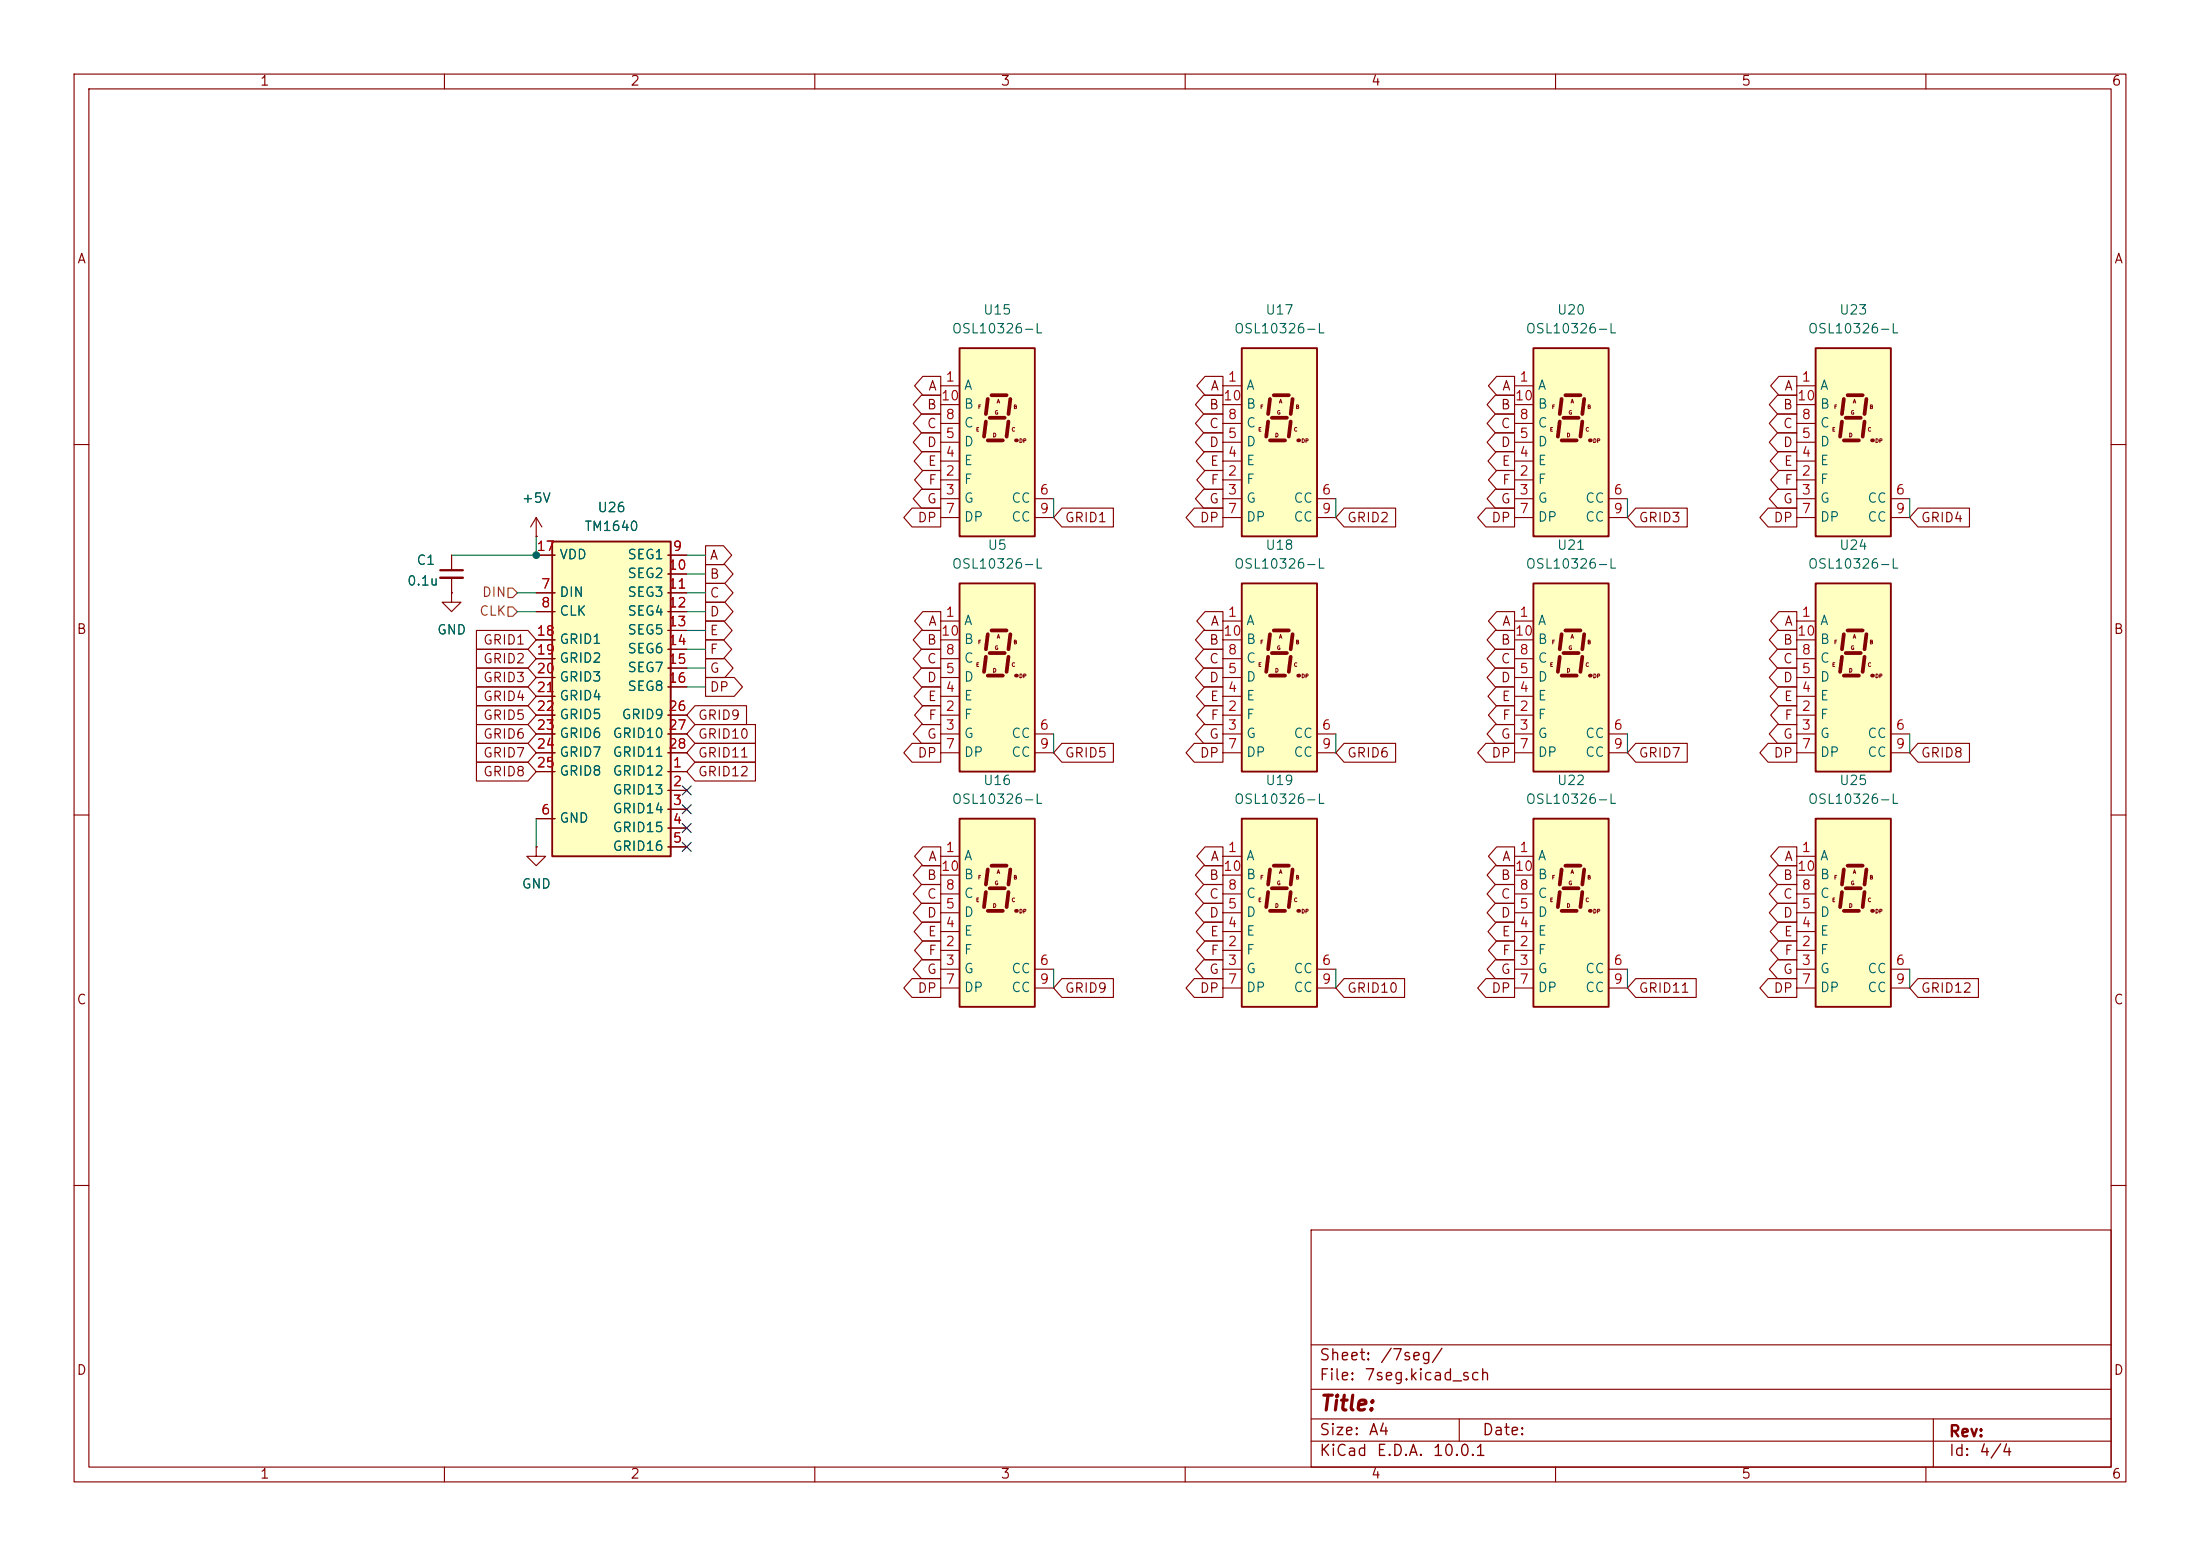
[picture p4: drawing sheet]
<svg xmlns="http://www.w3.org/2000/svg" width="297mm" height="210mm" viewBox="0 0 297 210" stroke-linecap="round" stroke-linejoin="round" font-family="sans-serif">
<g fill="none" stroke="#840000" stroke-width=".15">
<path d="M10 10h277v190h-277zM12 12h273v186h-273zM60 10v2M110 10v2M160 10v2M210 10v2M260 10v2M10 60h2M285 60h2M61 80v1.3h1.2l-1.2 1.3-1.3-1.3h1.3M61 80h.1M10 110h2"/>
<path d="M285 110h2M10 160h2M177 166h108v32h-108zM285 160h2M60 198v2M110 198v2M160 198v2M177 194.5h108M177 191.5h108M177 187.5h108M177 181.5h108M197 191.5v3"/>
<path d="M210 198v2M260 198v2M261 191.5v6.5"/>
</g>
<path d="M207 47h10.2v25.4h-10.2z" fill="#ffffc2"/>
<path d="M207 47h10.2v25.4h-10.2z" fill="none" stroke="#840000" stroke-width=".25"/>
<path d="M210.6 56.9l-.3 2M210.8 53.8l-.2 2.1M210.8 59.4h2.1M211.1 56.4h2M211.3 53.3h2.1M213.6 56.9l-.2 2M213.9 53.8l-.3 2.1" fill="none" stroke="#840000" stroke-width=".51"/>
<circle cx="214.6" cy="59.4" r=".25" fill="#840000"/>
<path d="M204.5 52.1h2.5M204.5 59.7h2.5M204.5 57.2h2.5M204.5 54.6h2.5M61 74.9v2.1M61 78v2M204.5 64.8h2.5M204.5 67.3h2.5M204.5 62.2h2.5M204.5 69.9h2.5M217.2 67.3h2.5M217.2 69.9h2.5" fill="none" stroke="#840000" stroke-width=".15"/>
<path d="M59.4 77h3.1" fill="none" stroke="#840000" stroke-width=".3"/>
<path d="M59.4 78h3.1" fill="none" stroke="#840000" stroke-width=".33"/>
<path d="M167.6 78.7h10.2v25.4h-10.2z" fill="#ffffc2"/>
<path d="M167.6 78.7h10.2v25.4h-10.2z" fill="none" stroke="#840000" stroke-width=".25"/>
<path d="M171.2 88.6l-.3 2.1M171.4 85.6l-.2 2M171.4 91.2h2.1M171.7 88.1h2M172 85.1h2M174.2 88.6l-.2 2.1M174.5 85.6l-.3 2" fill="none" stroke="#840000" stroke-width=".51"/>
<circle cx="175.3" cy="91.2" r=".25" fill="#840000"/>
<path d="M165.1 83.8h2.5M165.1 96.5h2.5M165.1 99.1h2.5M165.1 94h2.5M165.1 91.4h2.5M165.1 88.9h2.5M165.1 86.4h2.5M177.8 99.1h2.5M165.1 101.6h2.5M177.8 101.6h2.5" fill="none" stroke="#840000" stroke-width=".15"/>
<path d="M74.6 73.1h16v42.5h-16z" fill="#ffffc2"/>
<path d="M74.6 73.1h16v42.5h-16z" fill="none" stroke="#840000" stroke-width=".25"/>
<g fill="none" stroke="#840000" stroke-width=".15">
<path d="M72.4 74.9h2.5M90.2 74.9h2.5M90.2 77.5h2.5M72.4 80h2.5M72.4 82.6h2.5M72.4 86.4h2.5M72.4 88.9h2.5M72.4 91.4h2.5M72.4 94h2.5M72.4 96.5h2.5M72.4 99.1h2.5M90.2 80h2.5"/>
<path d="M90.2 82.6h2.5M90.2 85.1h2.5M90.2 87.6h2.5M90.2 90.2h2.5M90.2 92.7h2.5M90.2 96.5h2.5M90.2 99.1h2.5M72.4 104.1h2.5M72.4 110.5h2.5M72.4 101.6h2.5M90.2 104.1h2.5M90.2 106.7h2.5"/>
<path d="M90.2 109.2h2.5M90.2 111.8h2.5M90.2 114.3h2.5M90.2 101.6h2.5"/>
</g>
<path d="M129.5 78.7h10.2v25.4h-10.2z" fill="#ffffc2"/>
<path d="M129.5 78.7h10.2v25.4h-10.2z" fill="none" stroke="#840000" stroke-width=".25"/>
<path d="M133.1 88.6l-.3 2.1M133.3 85.6l-.2 2M133.3 91.2h2.1M133.6 88.1h2M133.9 85.1h2M136.1 88.6l-.2 2.1M136.4 85.6l-.3 2" fill="none" stroke="#840000" stroke-width=".51"/>
<circle cx="137.2" cy="91.2" r=".25" fill="#840000"/>
<g fill="none" stroke="#840000" stroke-width=".15">
<path d="M72.4 72.4h.1M72.4 69.9l-.8 1.2M72.4 69.9l.8 1.2M72.4 69.9v2.5M127 83.8h2.5M127 96.5h2.5M127 99.1h2.5M127 94h2.5M127 91.4h2.5M127 88.9h2.5M127 86.4h2.5M139.7 99.1h2.5"/>
<path d="M127 101.6h2.5M139.7 101.6h2.5"/>
</g>
<path d="M167.6 47h10.2v25.4h-10.2z" fill="#ffffc2"/>
<path d="M167.6 47h10.2v25.4h-10.2z" fill="none" stroke="#840000" stroke-width=".25"/>
<path d="M171.2 56.9l-.3 2M171.4 53.8l-.2 2.1M171.4 59.4h2.1M171.7 56.4h2M172 53.3h2M174.2 56.9l-.2 2M174.5 53.8l-.3 2.1" fill="none" stroke="#840000" stroke-width=".51"/>
<circle cx="175.3" cy="59.4" r=".25" fill="#840000"/>
<path d="M165.1 52.1h2.5M165.1 59.7h2.5M165.1 57.2h2.5M165.1 54.6h2.5M165.1 64.8h2.5M165.1 67.3h2.5M165.1 62.2h2.5M165.1 69.9h2.5M177.8 67.3h2.5M177.8 69.9h2.5" fill="none" stroke="#840000" stroke-width=".15"/>
<path d="M167.6 110.5h10.2v25.4h-10.2z" fill="#ffffc2"/>
<path d="M167.6 110.5h10.2v25.4h-10.2z" fill="none" stroke="#840000" stroke-width=".25"/>
<path d="M171.4 117.3l-.2 2.1M171.7 119.9h2M172 116.8h2M174.5 117.3l-.3 2.1M171.2 120.4l-.3 2M171.4 122.9h2.1M174.2 120.4l-.2 2" fill="none" stroke="#840000" stroke-width=".51"/>
<circle cx="175.3" cy="122.9" r=".25" fill="#840000"/>
<path d="M165.1 115.6h2.5M165.1 118.1h2.5M165.1 128.3h2.5M165.1 130.8h2.5M165.1 125.7h2.5M165.1 123.2h2.5M165.1 133.4h2.5M165.1 120.7h2.5M177.8 130.8h2.5M177.8 133.4h2.5" fill="none" stroke="#840000" stroke-width=".15"/>
<path d="M245.1 78.7h10.2v25.4h-10.2z" fill="#ffffc2"/>
<path d="M245.1 78.7h10.2v25.4h-10.2z" fill="none" stroke="#840000" stroke-width=".25"/>
<path d="M248.7 88.6l-.3 2.1M248.9 85.6l-.2 2M248.9 91.2h2.1M249.2 88.1h2M249.4 85.1h2.1M251.7 88.6l-.2 2.1M252 85.6l-.3 2" fill="none" stroke="#840000" stroke-width=".51"/>
<circle cx="252.7" cy="91.2" r=".25" fill="#840000"/>
<path d="M242.6 83.8h2.5M242.6 96.5h2.5M242.6 99.1h2.5M242.6 94h2.5M242.6 91.4h2.5M242.6 88.9h2.5M242.6 86.4h2.5M255.3 99.1h2.5M72.4 114.3v1.3h1.3l-1.3 1.2-1.3-1.2h1.3M72.4 114.3h.1M242.6 101.6h2.5M255.3 101.6h2.5" fill="none" stroke="#840000" stroke-width=".15"/>
<path d="M129.5 47h10.2v25.4h-10.2z" fill="#ffffc2"/>
<path d="M129.5 47h10.2v25.4h-10.2z" fill="none" stroke="#840000" stroke-width=".25"/>
<path d="M133.1 56.9l-.3 2M133.3 53.8l-.2 2.1M133.3 59.4h2.1M133.6 56.4h2M133.9 53.3h2M136.1 56.9l-.2 2M136.4 53.8l-.3 2.1" fill="none" stroke="#840000" stroke-width=".51"/>
<circle cx="137.2" cy="59.4" r=".25" fill="#840000"/>
<path d="M127 52.1h2.5M127 59.7h2.5M127 57.2h2.5M127 54.6h2.5M127 64.8h2.5M127 67.3h2.5M127 62.2h2.5M127 69.9h2.5M139.7 67.3h2.5M139.7 69.9h2.5" fill="none" stroke="#840000" stroke-width=".15"/>
<path d="M207 78.7h10.2v25.4h-10.2z" fill="#ffffc2"/>
<path d="M207 78.7h10.2v25.4h-10.2z" fill="none" stroke="#840000" stroke-width=".25"/>
<path d="M210.6 88.6l-.3 2.1M210.8 85.6l-.2 2M210.8 91.2h2.1M211.1 88.1h2M211.3 85.1h2.1M213.6 88.6l-.2 2.1M213.9 85.6l-.3 2" fill="none" stroke="#840000" stroke-width=".51"/>
<circle cx="214.6" cy="91.2" r=".25" fill="#840000"/>
<path d="M204.5 83.8h2.5M204.5 96.5h2.5M204.5 99.1h2.5M204.5 94h2.5M204.5 91.4h2.5M204.5 88.9h2.5M204.5 86.4h2.5M217.2 99.1h2.5M204.5 101.6h2.5M217.2 101.6h2.5" fill="none" stroke="#840000" stroke-width=".15"/>
<path d="M245.1 47h10.2v25.4h-10.2z" fill="#ffffc2"/>
<path d="M245.1 47h10.2v25.4h-10.2z" fill="none" stroke="#840000" stroke-width=".25"/>
<path d="M248.7 56.9l-.3 2M248.9 53.8l-.2 2.1M248.9 59.4h2.1M249.2 56.4h2M249.4 53.3h2.1M251.7 56.9l-.2 2M252 53.8l-.3 2.1" fill="none" stroke="#840000" stroke-width=".51"/>
<circle cx="252.7" cy="59.4" r=".25" fill="#840000"/>
<path d="M242.6 52.1h2.5M242.6 59.7h2.5M242.6 57.2h2.5M242.6 54.6h2.5M242.6 64.8h2.5M242.6 67.3h2.5M242.6 62.2h2.5M242.6 69.9h2.5M255.3 67.3h2.5M255.3 69.9h2.5" fill="none" stroke="#840000" stroke-width=".15"/>
<path d="M207 110.5h10.2v25.4h-10.2z" fill="#ffffc2"/>
<path d="M207 110.5h10.2v25.4h-10.2z" fill="none" stroke="#840000" stroke-width=".25"/>
<path d="M210.8 117.3l-.2 2.1M211.1 119.9h2M211.3 116.8h2.1M213.9 117.3l-.3 2.1M210.6 120.4l-.3 2M210.8 122.9h2.1M213.6 120.4l-.2 2" fill="none" stroke="#840000" stroke-width=".51"/>
<circle cx="214.6" cy="122.9" r=".25" fill="#840000"/>
<path d="M204.5 115.6h2.5M204.5 118.1h2.5M204.5 128.3h2.5M204.5 130.8h2.5M204.5 125.7h2.5M204.5 123.2h2.5M204.5 133.4h2.5M204.5 120.7h2.5M217.2 130.8h2.5M217.2 133.4h2.5" fill="none" stroke="#840000" stroke-width=".15"/>
<path d="M129.5 110.5h10.2v25.4h-10.2z" fill="#ffffc2"/>
<path d="M129.5 110.5h10.2v25.4h-10.2z" fill="none" stroke="#840000" stroke-width=".25"/>
<path d="M133.3 117.3l-.2 2.1M133.6 119.9h2M133.9 116.8h2M136.4 117.3l-.3 2.1M133.1 120.4l-.3 2M133.3 122.9h2.1M136.1 120.4l-.2 2" fill="none" stroke="#840000" stroke-width=".51"/>
<circle cx="137.2" cy="122.9" r=".25" fill="#840000"/>
<path d="M127 115.6h2.5M127 118.1h2.5M127 128.3h2.5M127 130.8h2.5M127 125.7h2.5M127 123.2h2.5M127 133.4h2.5M127 120.7h2.5M139.7 130.8h2.5M139.7 133.4h2.5" fill="none" stroke="#840000" stroke-width=".15"/>
<path d="M245.1 110.5h10.2v25.4h-10.2z" fill="#ffffc2"/>
<path d="M245.1 110.5h10.2v25.4h-10.2z" fill="none" stroke="#840000" stroke-width=".25"/>
<path d="M248.9 117.3l-.2 2.1M249.2 119.9h2M249.4 116.8h2.1M252 117.3l-.3 2.1M248.7 120.4l-.3 2M248.9 122.9h2.1M251.7 120.4l-.2 2" fill="none" stroke="#840000" stroke-width=".51"/>
<circle cx="252.7" cy="122.9" r=".25" fill="#840000"/>
<g fill="none" stroke="#840000" stroke-width=".15">
<path d="M124.4 53.3h2.6v2.6h-2.6l-1.1-1.3zM124.4 55.9h2.6v2.5h-2.6l-1.1-1.2zM124.4 58.4h2.6v2.6h-2.6l-1.1-1.3zM124.6 50.8h2.4v2.5h-2.4l-1.1-1.2zM162.5 58.4h2.6v2.6h-2.6l-1.1-1.3zM162.5 55.9h2.6v2.5h-2.6l-1.1-1.2zM162.5 53.3h2.6v2.6h-2.6l-1.1-1.3zM162.7 50.8h2.4v2.5h-2.4l-1.1-1.2zM201.9 58.4h2.6v2.6h-2.6l-1.1-1.3zM201.9 53.3h2.6v2.6h-2.6l-1.1-1.3zM201.9 55.9h2.6v2.5h-2.6l-1.1-1.2zM202 50.8h2.5v2.5h-2.5l-1.1-1.2z"/>
<path d="M240 55.9h2.6v2.5h-2.6l-1.1-1.2zM240 58.4h2.6v2.6h-2.6l-1.1-1.3zM240 53.3h2.6v2.6h-2.6l-1.1-1.3zM240.1 50.8h2.5v2.5h-2.5l-1.1-1.2zM61 74.9v2.1M61 78v2M72.4 72.4h.1M72.4 74.9h2.5M90.2 74.9h2.5M90.2 77.5h2.5M95.2 78.7h2.7l1.1 1.3-1.1 1.3h-2.7zM95.2 76.2h2.7l1.1 1.3-1.1 1.2h-2.7z"/>
<path d="M95.2 73.7h2.5l1.1 1.2-1.1 1.3h-2.5zM123.1 68.6h3.9v2.5h-3.9l-1.1-1.2zM124.4 66h2.6v2.6h-2.6l-1.1-1.3zM124.5 61h2.5v2.5h-2.5l-1.1-1.3zM124.6 63.5h2.4v2.5h-2.4l-1.1-1.2zM143.4 68.6h6.9v2.5h-6.9l-1.2-1.2zM161.2 68.6h3.9v2.5h-3.9l-1.1-1.2zM162.5 66h2.6v2.6h-2.6l-1.1-1.3zM162.6 61h2.5v2.5h-2.5l-1.1-1.3zM162.7 63.5h2.4v2.5h-2.4l-1.1-1.2zM181.5 68.6h6.9v2.5h-6.9l-1.2-1.2zM200.6 68.6h3.9v2.5h-3.9l-1.1-1.2z"/>
<path d="M201.9 66h2.6v2.6h-2.6l-1.1-1.3zM202 61h2.5v2.5h-2.5l-1.1-1.3zM202 63.5h2.5v2.5h-2.5l-1.1-1.2zM220.8 68.6h7v2.5h-7l-1.1-1.2zM238.7 68.6h3.9v2.5h-3.9l-1.1-1.2zM240 66h2.6v2.6h-2.6l-1.1-1.3zM240.1 61h2.5v2.5h-2.5l-1.1-1.3zM240.1 63.5h2.5v2.5h-2.5l-1.1-1.2zM258.9 68.6h7v2.5h-7l-1.1-1.2zM61 80h.1M64.3 90.2h7l1.1 1.2-1.1 1.3h-7zM64.3 87.6h7l1.1 1.3-1.1 1.3h-7z"/>
<path d="M64.3 85.1h7l1.1 1.3-1.1 1.2h-7zM64.3 92.7h7l1.1 1.3-1.1 1.3h-7zM64.3 95.2h7l1.1 1.3-1.1 1.3h-7zM64.3 97.8h7l1.1 1.3-1.1 1.2h-7zM72.4 80h2.5M72.4 82.6h2.5M72.4 86.4h2.5M72.4 88.9h2.5M72.4 91.4h2.5M72.4 94h2.5M72.4 96.5h2.5M72.4 99.1h2.5"/>
<path d="M90.2 80h2.5M90.2 82.6h2.5M90.2 85.1h2.5M90.2 87.6h2.5M90.2 90.2h2.5M90.2 92.7h2.5M90.2 96.5h2.5M90.2 99.1h2.5M93.8 95.2h7v2.6h-7l-1.1-1.3zM93.8 97.8h8.2v2.5h-8.2l-1.1-1.2zM95.2 91.4h3.9l1.1 1.3-1.1 1.3h-3.9zM95.2 81.3h2.7l1.1 1.3-1.1 1.2h-2.7z"/>
<path d="M95.2 83.8h2.5l1.1 1.3-1.1 1.3h-2.5zM95.2 88.9h2.7l1.1 1.3-1.1 1.2h-2.7zM95.2 86.4h2.5l1.1 1.2-1.1 1.3h-2.5zM124.4 90.2h2.6v2.5h-2.6l-1.1-1.3zM124.4 97.8h2.6v2.5h-2.6l-1.1-1.2zM124.4 85.1h2.6v2.5h-2.6l-1.1-1.2zM124.4 87.6h2.6v2.6h-2.6l-1.1-1.3zM124.5 92.7h2.5v2.6h-2.5l-1.1-1.3zM124.6 95.2h2.4v2.6h-2.4l-1.1-1.3zM124.6 82.5h2.4v2.6h-2.4l-1.1-1.3zM162.5 85.1h2.6v2.5h-2.6l-1.1-1.2zM162.5 87.6h2.6v2.6h-2.6l-1.1-1.3z"/>
<path d="M162.5 97.8h2.6v2.5h-2.6l-1.1-1.2zM162.5 90.2h2.6v2.5h-2.6l-1.1-1.3zM162.6 92.7h2.5v2.6h-2.5l-1.1-1.3zM162.7 82.5h2.4v2.6h-2.4l-1.1-1.3zM162.7 95.2h2.4v2.6h-2.4l-1.1-1.3zM201.9 90.2h2.6v2.5h-2.6l-1.1-1.3zM201.9 87.6h2.6v2.6h-2.6l-1.1-1.3zM201.9 85.1h2.6v2.5h-2.6l-1.1-1.2zM201.9 97.8h2.6v2.5h-2.6l-1.1-1.2zM202 92.7h2.5v2.6h-2.5l-1.1-1.3zM202 95.2h2.5v2.6h-2.5l-1.1-1.3zM202 82.5h2.5v2.6h-2.5l-1.1-1.3z"/>
<path d="M240 85.1h2.6v2.5h-2.6l-1.1-1.2zM240 90.2h2.6v2.5h-2.6l-1.1-1.3zM240 87.6h2.6v2.6h-2.6l-1.1-1.3zM240 97.8h2.6v2.5h-2.6l-1.1-1.2zM240.1 92.7h2.5v2.6h-2.5l-1.1-1.3zM240.1 82.5h2.5v2.6h-2.5l-1.1-1.3zM240.1 95.2h2.5v2.6h-2.5l-1.1-1.3zM64.3 102.9h7l1.1 1.2-1.1 1.3h-7zM64.3 100.3h7l1.1 1.3-1.1 1.3h-7zM72.4 114.3h.1M72.4 104.1h2.5M72.4 110.5h2.5"/>
<path d="M72.4 101.6h2.5M90.2 104.1h2.5M90.2 106.7h2.5M90.2 109.2h2.5M90.2 111.8h2.5M90.2 114.3h2.5M90.2 101.6h2.5M93.8 102.9h8.2v2.5h-8.2l-1.1-1.3zM93.8 100.3h8.2v2.6h-8.2l-1.1-1.3zM123.1 100.3h3.9v2.6h-3.9l-1.1-1.3zM124.4 116.8h2.6v2.6h-2.6l-1.1-1.3zM124.4 119.4h2.6v2.5h-2.6l-1.1-1.2z"/>
<path d="M124.6 114.3h2.4v2.5h-2.4l-1.1-1.2zM143.4 100.3h6.9v2.6h-6.9l-1.2-1.3zM161.2 100.3h3.9v2.6h-3.9l-1.1-1.3zM162.5 119.4h2.6v2.5h-2.6l-1.1-1.2zM162.5 116.8h2.6v2.6h-2.6l-1.1-1.3zM162.7 114.3h2.4v2.5h-2.4l-1.1-1.2zM181.5 100.3h6.9v2.6h-6.9l-1.2-1.3zM200.6 100.3h3.9v2.6h-3.9l-1.1-1.3zM201.9 116.8h2.6v2.6h-2.6l-1.1-1.3zM201.9 119.4h2.6v2.5h-2.6l-1.1-1.2zM202 114.3h2.5v2.5h-2.5l-1.1-1.2zM220.8 100.3h7v2.6h-7l-1.1-1.3z"/>
<path d="M238.7 100.3h3.9v2.6h-3.9l-1.1-1.3zM240 116.8h2.6v2.6h-2.6l-1.1-1.3zM240 119.4h2.6v2.5h-2.6l-1.1-1.2zM240.1 114.3h2.5v2.5h-2.5l-1.1-1.2zM242.6 115.6h2.5M242.6 118.1h2.5M258.9 100.3h7v2.6h-7l-1.1-1.3zM123.1 132.1h3.9v2.5h-3.9l-1.1-1.2zM124.4 129.5h2.6v2.6h-2.6l-1.1-1.3zM124.4 121.9h2.6v2.6h-2.6l-1.1-1.3zM124.5 124.5h2.5v2.5h-2.5l-1.1-1.3zM124.6 127h2.4v2.5h-2.4l-1.1-1.2z"/>
<path d="M143.4 132.1h6.9v2.5h-6.9l-1.2-1.2zM161.2 132.1h3.9v2.5h-3.9l-1.1-1.2zM162.5 121.9h2.6v2.6h-2.6l-1.1-1.3zM162.5 129.5h2.6v2.6h-2.6l-1.1-1.3zM162.6 124.5h2.5v2.5h-2.5l-1.1-1.3zM162.7 127h2.4v2.5h-2.4l-1.1-1.2zM181.5 132.1h8.1v2.5h-8.1l-1.2-1.2zM200.6 132.1h3.9v2.5h-3.9l-1.1-1.2zM201.9 129.5h2.6v2.6h-2.6l-1.1-1.3zM201.9 121.9h2.6v2.6h-2.6l-1.1-1.3zM202 124.5h2.5v2.5h-2.5l-1.1-1.3zM202 127h2.5v2.5h-2.5l-1.1-1.2z"/>
<path d="M220.8 132.1h8.2v2.5h-8.2l-1.1-1.2zM238.7 132.1h3.9v2.5h-3.9l-1.1-1.2zM240 121.9h2.6v2.6h-2.6l-1.1-1.3zM240 129.5h2.6v2.6h-2.6l-1.1-1.3zM240.1 124.5h2.5v2.5h-2.5l-1.1-1.3zM240.1 127h2.5v2.5h-2.5l-1.1-1.2zM242.6 128.3h2.5M242.6 130.8h2.5M242.6 125.7h2.5M242.6 123.2h2.5M242.6 133.4h2.5M242.6 120.7h2.5"/>
<path d="M255.3 130.8h2.5M255.3 133.4h2.5M258.9 132.1h8.2v2.5h-8.2l-1.1-1.2z"/>
</g>
<path d="M68.6 79.4h.6l.6 .6-.6 .6h-.6zM68.6 81.9h.6l.6 .7-.6 .6h-.6z" fill="none" stroke="#725600" stroke-width=".15"/>
<g fill="none" stroke="#009600" stroke-width=".15">
<path d="M72.4 72.4v2.5h-11.4M92.7 77.5h2.5M92.7 74.9h2.5M142.2 67.3v2.6M180.3 67.3v2.6M219.7 67.3v2.6M257.8 67.3v2.6M69.8 80h2.6M69.8 82.6h2.6M92.7 92.7h2.5M92.7 80h2.5M92.7 85.1h2.5"/>
<path d="M92.7 87.6h2.5M92.7 82.6h2.5M92.7 90.2h2.5M142.2 99.1v2.5M180.3 99.1v2.5M219.7 99.1v2.5M257.8 99.1v2.5M72.4 110.5v3.8M142.2 130.8v2.6M180.3 130.8v2.6M219.7 130.8v2.6M257.8 130.8v2.6"/>
</g>
<path d="M92.1 106.1l1.2 1.2M92.1 108.6l1.2 1.2M92.1 111.2l1.2 1.2M92.1 113.7l1.2 1.2M93.3 106.1l-1.2 1.2M93.3 108.6l-1.2 1.2M93.3 111.2l-1.2 1.2M93.3 113.7l-1.2 1.2" fill="none" stroke="#000084" stroke-width=".15"/>
<circle cx="72.4" cy="74.9" r=".46" fill="#009600" stroke="#009600" stroke-width=".14"/>
<text font-size="2" fill="#840000" x="178" y="190.9">Title:</text>
<g font-size="1.5" fill="#840000">
<text x="178" y="184">Sheet:</text>
<text x="186.2" y="184">/7seg/</text>
<text x="178" y="186.7">File:</text>
<text x="184.1" y="186.7">7seg.kicad_sch</text>
<text x="178" y="196.9">KiCad</text>
<text x="178" y="194.1">Size:</text>
<text x="184.7" y="194.1">A4</text>
<text x="185.7" y="196.9">E.D.A.</text>
<text x="193.3" y="196.9">10.0.1</text>
<text x="200" y="194.1">Date:</text>
<text x="263" y="194.3">Rev:</text>
<text x="263" y="196.9">Id:</text>
<text x="267.1" y="196.9">4/4</text>
</g>
<g font-size="1.3" fill="#840000">
<text x="35" y="11.9">1</text>
<text x="85" y="11.9">2</text>
<text x="135" y="11.9">3</text>
<text x="185" y="11.9">4</text>
<text x="235" y="11.9">5</text>
<text x="285" y="11.9">6</text>
<text x="10.3" y="35.9">A</text>
<text x="285.3" y="35.9">A</text>
<text x="125.2" y="53">A</text>
<text x="163.3" y="53">A</text>
<text x="202.7" y="53">A</text>
<text x="240.8" y="53">A</text>
<text x="125.1" y="55.6">B</text>
<text x="125.1" y="58.1">C</text>
<text x="163.2" y="58.1">C</text>
<text x="163.2" y="55.6">B</text>
<text x="202.5" y="55.6">B</text>
<text x="202.5" y="58.1">C</text>
<text x="240.6" y="58.1">C</text>
<text x="240.6" y="55.6">B</text>
<text x="125.1" y="60.6">D</text>
<text x="125.2" y="63.2">E</text>
<text x="125.2" y="65.7">F</text>
<text x="163.2" y="60.6">D</text>
<text x="163.3" y="63.2">E</text>
<text x="163.3" y="65.7">F</text>
<text x="202.5" y="60.6">D</text>
<text x="202.6" y="63.2">E</text>
<text x="202.7" y="65.7">F</text>
<text x="240.6" y="60.6">D</text>
<text x="240.7" y="63.2">E</text>
<text x="240.8" y="65.7">F</text>
<text x="123.8" y="70.8">DP</text>
<text x="125.1" y="68.3">G</text>
<text x="143.7" y="70.8">GRID1</text>
<text x="161.9" y="70.8">DP</text>
<text x="163.2" y="68.3">G</text>
<text x="181.8" y="70.8">GRID2</text>
<text x="201.3" y="70.8">DP</text>
<text x="202.5" y="68.3">G</text>
<text x="221.1" y="70.8">GRID3</text>
<text x="239.4" y="70.8">DP</text>
<text x="240.6" y="68.3">G</text>
<text x="259.2" y="70.8">GRID4</text>
<text x="95.7" y="75.9">A</text>
<text x="95.7" y="81">C</text>
<text x="95.7" y="78.4">B</text>
<text x="95.7" y="83.5">D</text>
<text x="10.3" y="85.9">B</text>
<text x="65.1" y="89.9">GRID2</text>
<text x="65.1" y="87.3">GRID1</text>
<text x="95.7" y="86">E</text>
<text x="95.7" y="88.6">F</text>
<text x="125.1" y="87.3">B</text>
<text x="125.1" y="89.9">C</text>
<text x="125.2" y="84.8">A</text>
<text x="163.2" y="87.3">B</text>
<text x="163.2" y="89.9">C</text>
<text x="163.3" y="84.8">A</text>
<text x="202.5" y="89.9">C</text>
<text x="202.5" y="87.3">B</text>
<text x="202.7" y="84.8">A</text>
<text x="240.6" y="87.3">B</text>
<text x="240.6" y="89.9">C</text>
<text x="240.8" y="84.8">A</text>
<text x="285.3" y="85.9">B</text>
<text x="65.1" y="92.4">GRID3</text>
<text x="65.1" y="94.9">GRID4</text>
<text x="95.7" y="93.7">DP</text>
<text x="95.7" y="91.1">G</text>
<text x="125.1" y="92.4">D</text>
<text x="125.2" y="94.9">E</text>
<text x="163.2" y="92.4">D</text>
<text x="163.3" y="94.9">E</text>
<text x="202.5" y="92.4">D</text>
<text x="202.6" y="94.9">E</text>
<text x="240.6" y="92.4">D</text>
<text x="240.7" y="94.9">E</text>
<text x="65.1" y="97.5">GRID5</text>
<text x="65.1" y="100">GRID6</text>
<text x="94.1" y="97.5">GRID9</text>
<text x="94.1" y="100">GRID10</text>
<text x="125.1" y="100">G</text>
<text x="125.2" y="97.5">F</text>
<text x="163.2" y="100">G</text>
<text x="163.3" y="97.5">F</text>
<text x="202.5" y="100">G</text>
<text x="202.7" y="97.5">F</text>
<text x="240.6" y="100">G</text>
<text x="240.8" y="97.5">F</text>
<text x="65.1" y="105.1">GRID8</text>
<text x="65.1" y="102.6">GRID7</text>
<text x="94.1" y="105.1">GRID12</text>
<text x="94.1" y="102.6">GRID11</text>
<text x="123.8" y="102.6">DP</text>
<text x="143.7" y="102.6">GRID5</text>
<text x="161.9" y="102.6">DP</text>
<text x="181.8" y="102.6">GRID6</text>
<text x="201.3" y="102.6">DP</text>
<text x="221.1" y="102.6">GRID7</text>
<text x="239.4" y="102.6">DP</text>
<text x="259.2" y="102.6">GRID8</text>
<text x="125.1" y="119.1">B</text>
<text x="125.2" y="116.5">A</text>
<text x="163.2" y="119.1">B</text>
<text x="163.3" y="116.5">A</text>
<text x="202.5" y="119.1">B</text>
<text x="202.7" y="116.5">A</text>
<text x="240.6" y="119.1">B</text>
<text x="240.8" y="116.5">A</text>
<text x="125.1" y="121.6">C</text>
<text x="125.1" y="124.1">D</text>
<text x="163.2" y="121.6">C</text>
<text x="163.2" y="124.1">D</text>
<text x="202.5" y="124.1">D</text>
<text x="202.5" y="121.6">C</text>
<text x="240.6" y="124.1">D</text>
<text x="240.6" y="121.6">C</text>
<text x="125.1" y="131.8">G</text>
<text x="125.2" y="126.7">E</text>
<text x="125.2" y="129.2">F</text>
<text x="163.2" y="131.8">G</text>
<text x="163.3" y="126.7">E</text>
<text x="163.3" y="129.2">F</text>
<text x="202.5" y="131.8">G</text>
<text x="202.6" y="126.7">E</text>
<text x="202.7" y="129.2">F</text>
<text x="240.6" y="131.8">G</text>
<text x="240.7" y="126.7">E</text>
<text x="240.8" y="129.2">F</text>
<text x="10.3" y="135.9">C</text>
<text x="123.8" y="134.3">DP</text>
<text x="143.7" y="134.3">GRID9</text>
<text x="161.9" y="134.3">DP</text>
<text x="181.8" y="134.3">GRID10</text>
<text x="201.3" y="134.3">DP</text>
<text x="221.1" y="134.3">GRID11</text>
<text x="239.4" y="134.3">DP</text>
<text x="259.2" y="134.3">GRID12</text>
<text x="285.3" y="135.9">C</text>
<text x="10.3" y="185.9">D</text>
<text x="285.3" y="185.9">D</text>
<text x="35" y="199.9">1</text>
<text x="85" y="199.9">2</text>
<text x="135" y="199.9">3</text>
<text x="185" y="199.9">4</text>
<text x="235" y="199.9">5</text>
<text x="285" y="199.9">6</text>
</g>
<g font-size="1.3" fill="#006464">
<text x="128.4" y="45.3">OSL10326-L</text>
<text x="132.6" y="42.8">U15</text>
<text x="166.5" y="45.3">OSL10326-L</text>
<text x="170.7" y="42.8">U17</text>
<text x="205.9" y="45.3">OSL10326-L</text>
<text x="210.1" y="42.8">U20</text>
<text x="244" y="45.3">OSL10326-L</text>
<text x="248.2" y="42.8">U23</text>
<text x="130" y="52.9">A</text>
<text x="168.1" y="52.9">A</text>
<text x="207.5" y="52.9">A</text>
<text x="245.6" y="52.9">A</text>
<text x="130" y="58">C</text>
<text x="130" y="55.5">B</text>
<text x="168.1" y="58">C</text>
<text x="168.1" y="55.5">B</text>
<text x="207.5" y="58">C</text>
<text x="207.5" y="55.5">B</text>
<text x="245.6" y="58">C</text>
<text x="245.6" y="55.5">B</text>
<text x="130" y="65.6">F</text>
<text x="130" y="63.1">E</text>
<text x="130" y="60.6">D</text>
<text x="168.1" y="65.6">F</text>
<text x="168.1" y="63.1">E</text>
<text x="168.1" y="60.6">D</text>
<text x="207.5" y="65.6">F</text>
<text x="207.5" y="63.1">E</text>
<text x="207.5" y="60.6">D</text>
<text x="245.6" y="65.6">F</text>
<text x="245.6" y="63.1">E</text>
<text x="245.6" y="60.6">D</text>
<text x="70.4" y="68.2">+5V</text>
<text x="78.8" y="72">TM1640</text>
<text x="80.6" y="69.4">U26</text>
<text x="130" y="68.2">G</text>
<text x="130" y="70.7">DP</text>
<text x="136.4" y="68.2">CC</text>
<text x="136.4" y="70.7">CC</text>
<text x="168.1" y="68.2">G</text>
<text x="168.1" y="70.7">DP</text>
<text x="174.5" y="68.2">CC</text>
<text x="174.5" y="70.7">CC</text>
<text x="207.5" y="68.2">G</text>
<text x="207.5" y="70.7">DP</text>
<text x="213.9" y="68.2">CC</text>
<text x="213.9" y="70.7">CC</text>
<text x="245.6" y="68.2">G</text>
<text x="245.6" y="70.7">DP</text>
<text x="252" y="68.2">CC</text>
<text x="252" y="70.7">CC</text>
<text x="56.1" y="76.6">C1</text>
<text x="75.4" y="75.8">VDD</text>
<text x="84.6" y="75.8">SEG1</text>
<text x="128.4" y="77.1">OSL10326-L</text>
<text x="133.2" y="74.5">U5</text>
<text x="166.5" y="77.1">OSL10326-L</text>
<text x="170.7" y="74.5">U18</text>
<text x="205.9" y="77.1">OSL10326-L</text>
<text x="210.1" y="74.5">U21</text>
<text x="244" y="77.1">OSL10326-L</text>
<text x="248.2" y="74.5">U24</text>
<text x="54.9" y="79.3">0.1u</text>
<text x="75.4" y="80.9">DIN</text>
<text x="75.4" y="83.4">CLK</text>
<text x="84.6" y="78.3">SEG2</text>
<text x="84.6" y="80.9">SEG3</text>
<text x="84.6" y="83.4">SEG4</text>
<text x="58.9" y="86">GND</text>
<text x="75.4" y="87.2">GRID1</text>
<text x="75.4" y="89.8">GRID2</text>
<text x="84.6" y="86">SEG5</text>
<text x="84.6" y="88.5">SEG6</text>
<text x="130" y="84.7">A</text>
<text x="130" y="89.8">C</text>
<text x="130" y="87.2">B</text>
<text x="168.1" y="84.7">A</text>
<text x="168.1" y="89.8">C</text>
<text x="168.1" y="87.2">B</text>
<text x="207.5" y="84.7">A</text>
<text x="207.5" y="89.8">C</text>
<text x="207.5" y="87.2">B</text>
<text x="245.6" y="84.7">A</text>
<text x="245.6" y="89.8">C</text>
<text x="245.6" y="87.2">B</text>
<text x="75.4" y="92.3">GRID3</text>
<text x="75.4" y="94.8">GRID4</text>
<text x="84.6" y="91">SEG7</text>
<text x="84.6" y="93.6">SEG8</text>
<text x="130" y="94.8">E</text>
<text x="130" y="92.3">D</text>
<text x="168.1" y="94.8">E</text>
<text x="168.1" y="92.3">D</text>
<text x="207.5" y="94.8">E</text>
<text x="207.5" y="92.3">D</text>
<text x="245.6" y="94.8">E</text>
<text x="245.6" y="92.3">D</text>
<text x="75.4" y="97.4">GRID5</text>
<text x="75.4" y="99.9">GRID6</text>
<text x="82.6" y="99.9">GRID10</text>
<text x="83.8" y="97.4">GRID9</text>
<text x="130" y="97.4">F</text>
<text x="130" y="99.9">G</text>
<text x="136.4" y="99.9">CC</text>
<text x="168.1" y="97.4">F</text>
<text x="168.1" y="99.9">G</text>
<text x="174.5" y="99.9">CC</text>
<text x="207.5" y="97.4">F</text>
<text x="207.5" y="99.9">G</text>
<text x="213.9" y="99.9">CC</text>
<text x="245.6" y="97.4">F</text>
<text x="245.6" y="99.9">G</text>
<text x="252" y="99.9">CC</text>
<text x="75.4" y="102.5">GRID7</text>
<text x="75.4" y="105">GRID8</text>
<text x="82.6" y="105">GRID12</text>
<text x="82.6" y="107.5">GRID13</text>
<text x="82.6" y="102.5">GRID11</text>
<text x="130" y="102.5">DP</text>
<text x="132.6" y="106.3">U16</text>
<text x="136.4" y="102.5">CC</text>
<text x="168.1" y="102.5">DP</text>
<text x="170.7" y="106.3">U19</text>
<text x="174.5" y="102.5">CC</text>
<text x="207.5" y="102.5">DP</text>
<text x="210.1" y="106.3">U22</text>
<text x="213.9" y="102.5">CC</text>
<text x="245.6" y="102.5">DP</text>
<text x="248.2" y="106.3">U25</text>
<text x="252" y="102.5">CC</text>
<text x="75.4" y="111.4">GND</text>
<text x="82.6" y="110.1">GRID14</text>
<text x="82.6" y="112.6">GRID15</text>
<text x="128.4" y="108.8">OSL10326-L</text>
<text x="166.5" y="108.8">OSL10326-L</text>
<text x="205.9" y="108.8">OSL10326-L</text>
<text x="244" y="108.8">OSL10326-L</text>
<text x="82.6" y="115.2">GRID16</text>
<text x="130" y="116.4">A</text>
<text x="130" y="119">B</text>
<text x="168.1" y="116.4">A</text>
<text x="168.1" y="119">B</text>
<text x="207.5" y="116.4">A</text>
<text x="207.5" y="119">B</text>
<text x="245.6" y="116.4">A</text>
<text x="245.6" y="119">B</text>
<text x="70.4" y="120.2">GND</text>
<text x="130" y="124.1">D</text>
<text x="130" y="121.5">C</text>
<text x="168.1" y="124.1">D</text>
<text x="168.1" y="121.5">C</text>
<text x="207.5" y="124.1">D</text>
<text x="207.5" y="121.5">C</text>
<text x="245.6" y="124.1">D</text>
<text x="245.6" y="121.5">C</text>
<text x="130" y="129.1">F</text>
<text x="130" y="131.7">G</text>
<text x="130" y="126.6">E</text>
<text x="136.4" y="131.7">CC</text>
<text x="168.1" y="129.1">F</text>
<text x="168.1" y="131.7">G</text>
<text x="168.1" y="126.6">E</text>
<text x="174.5" y="131.7">CC</text>
<text x="207.5" y="129.1">F</text>
<text x="207.5" y="131.7">G</text>
<text x="207.5" y="126.6">E</text>
<text x="213.9" y="131.7">CC</text>
<text x="245.6" y="129.1">F</text>
<text x="245.6" y="131.7">G</text>
<text x="245.6" y="126.6">E</text>
<text x="252" y="131.7">CC</text>
<text x="130" y="134.2">DP</text>
<text x="136.4" y="134.2">CC</text>
<text x="168.1" y="134.2">DP</text>
<text x="174.5" y="134.2">CC</text>
<text x="207.5" y="134.2">DP</text>
<text x="213.9" y="134.2">CC</text>
<text x="245.6" y="134.2">DP</text>
<text x="252" y="134.2">CC</text>
</g>
<g font-size="1.3" fill="#a90000">
<text x="127.6" y="51.8">1</text>
<text x="165.7" y="51.8">1</text>
<text x="205" y="51.8">1</text>
<text x="243.1" y="51.8">1</text>
<text x="127" y="54.4">10</text>
<text x="127.6" y="59.4">5</text>
<text x="127.6" y="56.9">8</text>
<text x="165.1" y="54.4">10</text>
<text x="165.7" y="59.4">5</text>
<text x="165.7" y="56.9">8</text>
<text x="204.4" y="54.4">10</text>
<text x="205" y="59.4">5</text>
<text x="205" y="56.9">8</text>
<text x="242.5" y="54.4">10</text>
<text x="243.1" y="59.4">5</text>
<text x="243.1" y="56.9">8</text>
<text x="127.6" y="64.5">2</text>
<text x="127.6" y="62">4</text>
<text x="165.7" y="64.5">2</text>
<text x="165.7" y="62">4</text>
<text x="205" y="64.5">2</text>
<text x="205" y="62">4</text>
<text x="243.1" y="64.5">2</text>
<text x="243.1" y="62">4</text>
<text x="127.6" y="67.1">3</text>
<text x="127.6" y="69.6">7</text>
<text x="140.3" y="67.1">6</text>
<text x="140.3" y="69.6">9</text>
<text x="165.7" y="67.1">3</text>
<text x="165.7" y="69.6">7</text>
<text x="178.4" y="67.1">6</text>
<text x="178.4" y="69.6">9</text>
<text x="205" y="67.1">3</text>
<text x="205" y="69.6">7</text>
<text x="217.7" y="67.1">6</text>
<text x="217.7" y="69.6">9</text>
<text x="243.1" y="67.1">3</text>
<text x="243.1" y="69.6">7</text>
<text x="255.8" y="67.1">6</text>
<text x="255.8" y="69.6">9</text>
<text x="72.3" y="74.7">17</text>
<text x="90.1" y="77.2">10</text>
<text x="90.7" y="74.7">9</text>
<text x="73" y="79.8">7</text>
<text x="73" y="82.3">8</text>
<text x="90.1" y="79.8">11</text>
<text x="90.1" y="82.3">12</text>
<text x="127.6" y="83.6">1</text>
<text x="165.7" y="83.6">1</text>
<text x="205" y="83.6">1</text>
<text x="243.1" y="83.6">1</text>
<text x="72.3" y="86.1">18</text>
<text x="72.3" y="88.6">19</text>
<text x="90.1" y="84.8">13</text>
<text x="90.1" y="87.4">14</text>
<text x="90.1" y="89.9">15</text>
<text x="127" y="86.1">10</text>
<text x="127.6" y="88.6">8</text>
<text x="165.1" y="86.1">10</text>
<text x="165.7" y="88.6">8</text>
<text x="204.4" y="86.1">10</text>
<text x="205" y="88.6">8</text>
<text x="242.5" y="86.1">10</text>
<text x="243.1" y="88.6">8</text>
<text x="72.3" y="91.2">20</text>
<text x="72.3" y="93.7">21</text>
<text x="90.1" y="92.5">16</text>
<text x="127.6" y="93.7">4</text>
<text x="127.6" y="91.2">5</text>
<text x="165.7" y="93.7">4</text>
<text x="165.7" y="91.2">5</text>
<text x="205" y="93.7">4</text>
<text x="205" y="91.2">5</text>
<text x="243.1" y="93.7">4</text>
<text x="243.1" y="91.2">5</text>
<text x="72.3" y="96.3">22</text>
<text x="72.3" y="98.8">23</text>
<text x="72.3" y="101.3">24</text>
<text x="90.1" y="96.3">26</text>
<text x="90.1" y="98.8">27</text>
<text x="90.1" y="101.3">28</text>
<text x="127.6" y="96.3">2</text>
<text x="127.6" y="98.8">3</text>
<text x="127.6" y="101.3">7</text>
<text x="140.3" y="98.8">6</text>
<text x="140.3" y="101.3">9</text>
<text x="165.7" y="96.3">2</text>
<text x="165.7" y="98.8">3</text>
<text x="165.7" y="101.3">7</text>
<text x="178.4" y="98.8">6</text>
<text x="178.4" y="101.3">9</text>
<text x="205" y="96.3">2</text>
<text x="205" y="98.8">3</text>
<text x="205" y="101.3">7</text>
<text x="217.7" y="98.8">6</text>
<text x="217.7" y="101.3">9</text>
<text x="243.1" y="96.3">2</text>
<text x="243.1" y="98.8">3</text>
<text x="243.1" y="101.3">7</text>
<text x="255.8" y="98.8">6</text>
<text x="255.8" y="101.3">9</text>
<text x="72.3" y="103.9">25</text>
<text x="90.7" y="103.9">1</text>
<text x="90.7" y="106.4">2</text>
<text x="73" y="110.2">6</text>
<text x="90.7" y="109">3</text>
<text x="90.7" y="111.5">4</text>
<text x="90.7" y="114">5</text>
<text x="127" y="117.9">10</text>
<text x="127.6" y="115.3">1</text>
<text x="165.1" y="117.9">10</text>
<text x="165.7" y="115.3">1</text>
<text x="204.4" y="117.9">10</text>
<text x="205" y="115.3">1</text>
<text x="242.5" y="117.9">10</text>
<text x="243.1" y="115.3">1</text>
<text x="127.6" y="125.5">4</text>
<text x="127.6" y="122.9">5</text>
<text x="127.6" y="120.4">8</text>
<text x="165.7" y="125.5">4</text>
<text x="165.7" y="122.9">5</text>
<text x="165.7" y="120.4">8</text>
<text x="205" y="125.5">4</text>
<text x="205" y="122.9">5</text>
<text x="205" y="120.4">8</text>
<text x="243.1" y="125.5">4</text>
<text x="243.1" y="122.9">5</text>
<text x="243.1" y="120.4">8</text>
<text x="127.6" y="128">2</text>
<text x="127.6" y="130.6">3</text>
<text x="140.3" y="130.6">6</text>
<text x="165.7" y="128">2</text>
<text x="165.7" y="130.6">3</text>
<text x="178.4" y="130.6">6</text>
<text x="205" y="128">2</text>
<text x="205" y="130.6">3</text>
<text x="217.7" y="130.6">6</text>
<text x="243.1" y="128">2</text>
<text x="243.1" y="130.6">3</text>
<text x="255.8" y="130.6">6</text>
<text x="127.6" y="133.1">7</text>
<text x="140.3" y="133.1">9</text>
<text x="165.7" y="133.1">7</text>
<text x="178.4" y="133.1">9</text>
<text x="205" y="133.1">7</text>
<text x="217.7" y="133.1">9</text>
<text x="243.1" y="133.1">7</text>
<text x="255.8" y="133.1">9</text>
</g>
<g font-size="1.3" fill="#725600">
<text x="64.6" y="83.4">CLK</text>
<text x="65" y="80.9">DIN</text>
</g>
<g font-size=".5" fill="#840000">
<text x="131.7" y="58.4">E</text>
<text x="132" y="55.3">F</text>
<text x="134" y="59.1">D</text>
<text x="134.2" y="56.1">G</text>
<text x="134.5" y="54.5">A</text>
<text x="136.5" y="58.4">C</text>
<text x="136.8" y="55.3">B</text>
<text x="137.5" y="59.9">DP</text>
<text x="169.8" y="58.4">E</text>
<text x="170.1" y="55.3">F</text>
<text x="172.1" y="59.1">D</text>
<text x="172.3" y="56.1">G</text>
<text x="172.6" y="54.5">A</text>
<text x="174.6" y="58.4">C</text>
<text x="174.9" y="55.3">B</text>
<text x="175.6" y="59.9">DP</text>
<text x="209.2" y="58.4">E</text>
<text x="209.4" y="55.3">F</text>
<text x="211.4" y="59.1">D</text>
<text x="211.7" y="56.1">G</text>
<text x="212" y="54.5">A</text>
<text x="214" y="58.4">C</text>
<text x="214.2" y="55.3">B</text>
<text x="215" y="59.9">DP</text>
<text x="247.3" y="58.4">E</text>
<text x="247.5" y="55.3">F</text>
<text x="249.5" y="59.1">D</text>
<text x="249.8" y="56.1">G</text>
<text x="250.1" y="54.5">A</text>
<text x="252.1" y="58.4">C</text>
<text x="252.3" y="55.3">B</text>
<text x="253.1" y="59.9">DP</text>
<text x="132" y="87.1">F</text>
<text x="134.2" y="87.8">G</text>
<text x="134.5" y="86.3">A</text>
<text x="136.8" y="87.1">B</text>
<text x="170.1" y="87.1">F</text>
<text x="172.3" y="87.8">G</text>
<text x="172.6" y="86.3">A</text>
<text x="174.9" y="87.1">B</text>
<text x="209.4" y="87.1">F</text>
<text x="211.7" y="87.8">G</text>
<text x="212" y="86.3">A</text>
<text x="214.2" y="87.1">B</text>
<text x="247.5" y="87.1">F</text>
<text x="249.8" y="87.8">G</text>
<text x="250.1" y="86.3">A</text>
<text x="252.3" y="87.1">B</text>
<text x="131.7" y="90.1">E</text>
<text x="134" y="90.9">D</text>
<text x="136.5" y="90.1">C</text>
<text x="137.5" y="91.6">DP</text>
<text x="169.8" y="90.1">E</text>
<text x="172.1" y="90.9">D</text>
<text x="174.6" y="90.1">C</text>
<text x="175.6" y="91.6">DP</text>
<text x="209.2" y="90.1">E</text>
<text x="211.4" y="90.9">D</text>
<text x="214" y="90.1">C</text>
<text x="215" y="91.6">DP</text>
<text x="247.3" y="90.1">E</text>
<text x="249.5" y="90.9">D</text>
<text x="252.1" y="90.1">C</text>
<text x="253.1" y="91.6">DP</text>
<text x="132" y="118.8">F</text>
<text x="134.2" y="119.6">G</text>
<text x="134.5" y="118">A</text>
<text x="136.8" y="118.8">B</text>
<text x="170.1" y="118.8">F</text>
<text x="172.3" y="119.6">G</text>
<text x="172.6" y="118">A</text>
<text x="174.9" y="118.8">B</text>
<text x="209.4" y="118.8">F</text>
<text x="211.7" y="119.6">G</text>
<text x="212" y="118">A</text>
<text x="214.2" y="118.8">B</text>
<text x="247.5" y="118.8">F</text>
<text x="249.8" y="119.6">G</text>
<text x="250.1" y="118">A</text>
<text x="252.3" y="118.8">B</text>
<text x="131.7" y="121.9">E</text>
<text x="134" y="122.6">D</text>
<text x="136.5" y="121.9">C</text>
<text x="137.5" y="123.4">DP</text>
<text x="169.8" y="121.9">E</text>
<text x="172.1" y="122.6">D</text>
<text x="174.6" y="121.9">C</text>
<text x="175.6" y="123.4">DP</text>
<text x="209.2" y="121.9">E</text>
<text x="211.4" y="122.6">D</text>
<text x="214" y="121.9">C</text>
<text x="215" y="123.4">DP</text>
<text x="247.3" y="121.9">E</text>
<text x="249.5" y="122.6">D</text>
<text x="252.1" y="121.9">C</text>
<text x="253.1" y="123.4">DP</text>
</g>
</svg>
